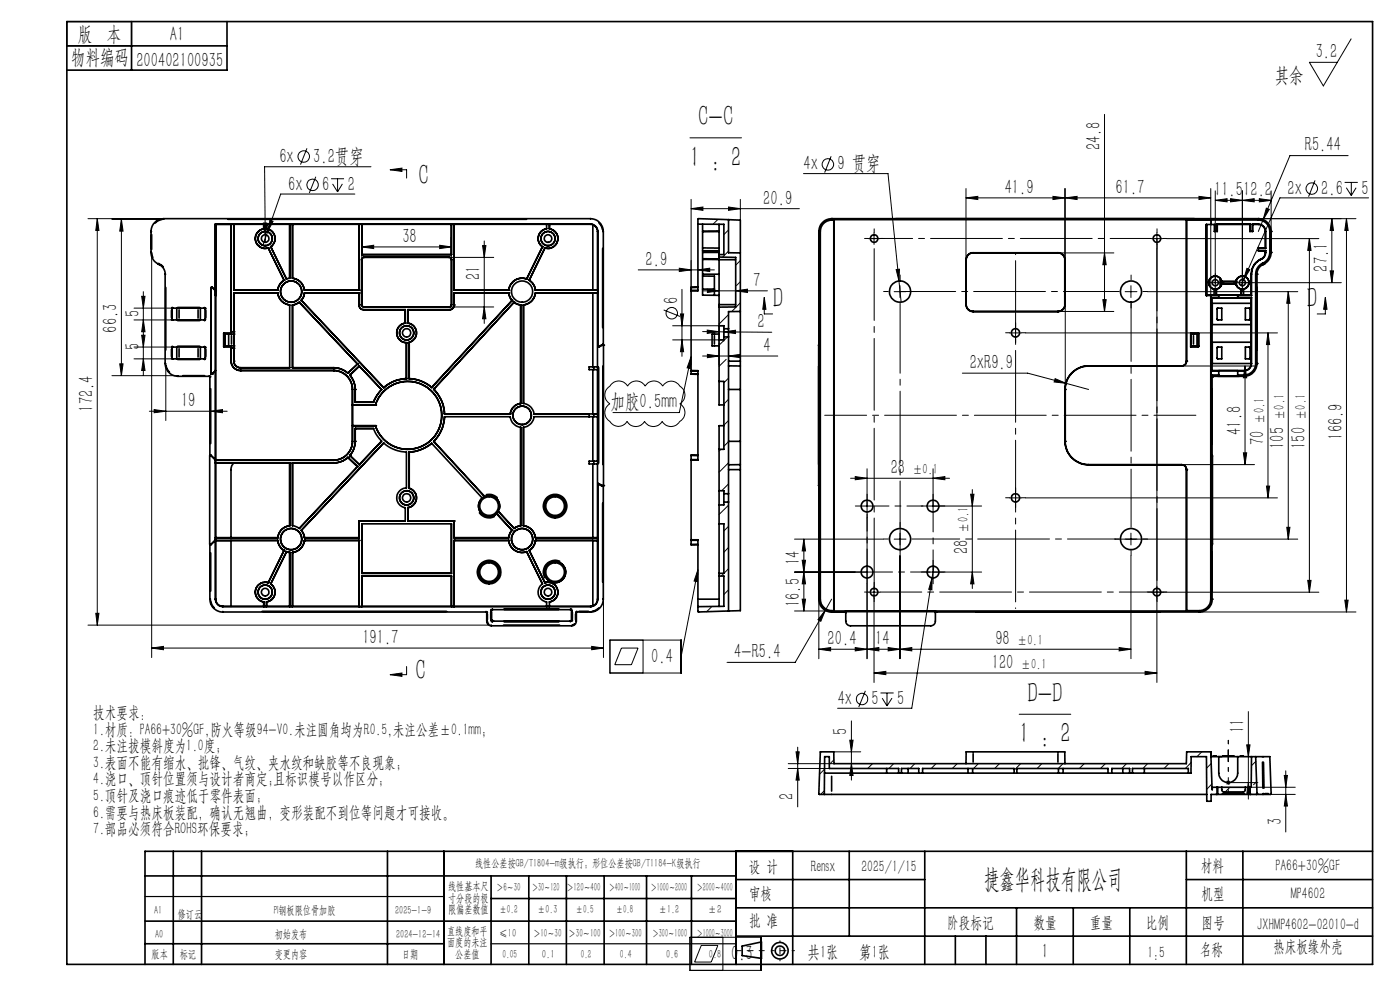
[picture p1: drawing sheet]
<svg xmlns="http://www.w3.org/2000/svg" width="297mm" height="210mm" viewBox="0 0 297 210" stroke-linecap="round" stroke-linejoin="round" font-family="sans-serif">
<g fill="none" stroke="#000" stroke-width=".21">
<path d="M286.6 8.2l-5.9 10-2.9-5h5.9M65.1 31.5l-1.4 3.4M67 37.5l-1.4 3.4M70.2 37.9h2.8M70.6 39l1 1.7M71.6 37.9v2.8M72.6 39l-1 1.7M78.7 35.4h-22.6l.2 14.4M82.8 36h3.5v1.8M82.8 36l2.5-.3v.7zM146.4 29.2h10.9M170.5 36.8h17.9l2.8 27.3"/>
<path d="M176.3 33.2l-1.4 3.4M204.9 40v15.1M225.9 40v15.1M226 40v42.6M234.3 24.3v41.8M256.9 40v22.7M279 38.3l-1.4 3.4M285.3 38.7h2.7M285.6 39.8l1.1 1.7M286 33h-12.4l-5.6 13.6M286.7 38.7v2.8M287.7 39.8l-1 1.7"/>
<path d="M18.7 46.4h16M20.6 46.4l.4 2.5h-.7zM20.6 46.4v86.2M23.7 46.5h11M25.8 46.5l.3 2.5h-.7zM25.8 46.5v33.2M32.2 53.5v86M55.9 47.3h.7l-.3 2.5zM56.3 49.8v1.6M57.3 46.7l.6 .2-1.1 2.3zM75.3 41.2h-15.8l-3.7 10.8M76.8 52.4l2.5-.4v.7z"/>
<path d="M76.8 50.4v4.7M76.8 52.4h18.9M93.3 52l2.4 .4-2.4 .3zM95.2 54.6h9.5M95.7 50.4v4.7M102.4 52.1h.7l-.4 2.5zM102.7 51.1v17.5M135.4 57.2h16.2M144.1 56.9l2.5 .3-2.5 .4zM146.6 44.3l2.5-.4v.7zM146.6 42.3v19.4M146.6 44.3h23"/>
<path d="M148.1 57.2l2.5-.3v.7zM152.3 46.5l-1 1M154.6 48.8l-1 1M154.6 53.3l-1.3 1.3M154.6 43.9l2.5 .4-2.5 .3zM157.1 55.3l-1 1M157.1 59.8l-.9 .8M157.1 42.3v4.4M184.2 50.6h2.5M185.4 49.3v2.5M190.1 57.2l.7-.1-.1 2.5zM204.9 42l2.5-.3v.6z"/>
<path d="M204.9 42h21M223.4 41.7l2.5 .3-2.5 .3zM224.4 53.6h11.9M226 42l2.5-.3v.6zM226 42h30.9M234.3 53.6l.4 2.6h-.7zM244.2 50.6h2.5M245.4 52.7v92.1M245.4 49.3v2.5M247.5 50.6h32.3M254.4 41.7l2.5 .3-2.5 .3zM256.6 60h2.4"/>
<path d="M257.8 42.5l2.5-.4v.7zM257.8 40.5v20.7M257.8 42.5h11.9M261.1 42.1l2.5 .4-2.5 .3zM262.3 60h22.3M263.6 42.5l2.5-.4v.7zM263.6 40.5v20.7M263.8 59.4l-.5 1.2M264.5 56.9l.6 .3-1.3 2.2zM266.9 46.4h20.8M267.2 42.1l2.5 .4-2.5 .3zM268 46.6l-1.1 2.5"/>
<path d="M268.6 44.2l.7 .2-1.3 2.2zM269.7 40.5v8.6M277.8 50.6v75M277.8 50.6l.3 2.5h-.7zM282.2 57.5h.7l-.4 2.5zM282.5 46.4v13.6M282.5 46.4l.4 2.5h-.7zM285.6 46.4v83.4M285.6 46.4l.4 2.5h-.7zM290.3 42h-18.8l-7.7 17.4M23.7 79.7h14M25.4 77.2h.7l-.3 2.5z"/>
<path d="M28.4 67.9h8.3M28.4 65.4h8.3M28.4 76.1h8.3M28.4 73.6h8.3M30.1 62.9h.7l-.4 2.5zM30.1 71.1h.7l-.4 2.5zM30.4 61.9v17.7M30.4 67.9l.4 2.5h-.7zM30.4 76.1l.4 2.5h-.7zM35.2 77.1v12.1M95.2 65.1h9.5M102.7 65.1l.4 2.5h-.7z"/>
<path d="M140.8 65.7l3.5 1.4M142.7 69.1h10.9l-.1 3.3M142.7 72.1h10.9M144.4 66.6h.6l-.3 2.5zM144.7 72.1l.3 2.5h-.6zM144.7 61.4v14.2M146.6 75.7l-.2 2.5-.6-.2zM146.6 75.7l-2.5 11.8h-14.1M149 70.3l3.5 .1M149 61.7h13.8M149 75.5h16M150 70l2.5 .4-2.5 .3z"/>
<path d="M150.1 75.2l2.4 .3-2.4 .4zM150.1 61.3l2.4 .4-2.4 .3zM152.5 69.1v3.3M152.5 70.4h1.1M152.5 72.7v4.8M153.6 70.4l2.4-.3v.7zM153.6 70.4l10.1 .1M154.1 76.2l-1.6 1.5M154.3 71.5l-1.8 1.7M154.6 66.7l-2.1 2M154.6 75.5l2.5-.3v.7zM154.6 71.5v6"/>
<path d="M156.1 61.7l2.5-.4v.7zM157.1 64.2l-1.9 1.9M162.1 63.1l.4 2.5h-.7zM162.1 63.1v3.5h1.8M189.7 61.9h2.5M190.9 60.6v2.5M204.2 79.2h13.8l8.1 2.1M214.2 70.6h2.5M215.4 69.3v2.6M217.6 70.6h53.4M224.4 66.1h11.9M234 63.6h.7l-.4 2.5z"/>
<path d="M238.7 61.9h2.5M239.9 60.6v2.5M243.4 61.9h31.9M250.7 77.6h15.4M264.1 77.6l.4 2.5h-.7zM264.1 77.6v21M269 70.6l.3 2.5h-.6zM269 70.6v35M273.3 61.9l.3 2.4h-.6zM273.3 61.9v52.5M281.2 63.1l.3 2.5h-.7zM281.2 63.1v3.5h-1.8"/>
<path d="M31.7 87.2h16.5M32.7 86.9l2.5 .3-2.5 .4zM44.7 87.2l2.5-.3v.7zM129.8 81.4a2.16 2.16 0 0 1 3.3 .5 2.14 2.14 0 0 1 3.8 0 2.11 2.11 0 0 1 3.7 0 2.17 2.17 0 0 1 3.8 .1 2.12 2.12 0 0 1-.2 3.6 2.23 2.23 0 0 1-.1 4 2.12 2.12 0 0 1-3.6-.2 2.14 2.14 0 0 1-3.8 0 2.11 2.11 0 0 1-3.7 0 2.19 2.19 0 0 1-3.8-.1 2.15 2.15 0 0 1 .2-3.7 2.14 2.14 0 0 1 0-3.7zM152.9 95.3l-.4 .4M154.6 80.2l-1 1M154.6 84.7l-1 1M154.6 89.2l-1 1M154.6 93.7l-1 1M154.6 98.2l-2.1 2M183.9 99.4v9.2M197.9 99.4v9.2"/>
<path d="M223.8 80.3l2.3 1-2.5-.3zM226.1 81.3l4.8 1.3M250.7 98.6h15.4M263.8 96.1h.7l-.4 2.5zM128 103.2v36.3M154.6 102.6l-1.5 1.5M154.6 107.2l-2.1 1.9M154.6 111.6l-1 1M154.6 116.1l-1 1M168.6 114.4h18.8M170.2 118.8h.7l-.4 2.5zM170.5 114.4l.4 2.5h-.7z"/>
<path d="M170.5 114.4v15.2M180.4 101.5h21M181.4 101.1l2.5 .4-2.5 .3zM182.7 107.3h2.5M183.9 109.8v29.9M189.7 114.4h2.5M190.9 117.9v21.8M190.9 113.1v2.5M196.7 107.3h11.5M197.9 101.5l2.5-.4v.7zM205.9 104.8h.7l-.3 2.5zM206.3 103.8v21"/>
<path d="M214.2 105.6h2.5M215.4 104.3v2.5M217.6 105.6h53.4M236.6 114.4h38.7M239.9 113.1v2.5M239.9 117.9v21.8M268.7 103.1h.6l-.3 2.5zM273 111.9h.6l-.3 2.5zM18.7 132.6h85.5M20.3 130.1h.7l-.4 2.5zM32.2 137.5l2.5-.4v.7zM32.2 137.5h95.8"/>
<path d="M125.5 137.1l2.5 .4-2.5 .3zM129.4 135.8h15.1v7h-15.1zM131.8 137.5h3.6l-1.5 3.5h-3.5zM136.4 135.8v7M148.1 120.9l-3.6 18.4M148.1 120.9l-.2 2.5-.7-.1zM151 128.6l-1.1 1.2M154.6 120.6l-1.6 1.6M154.6 125.1l-1 1M168.6 129.6h8.3M170.2 127.1h.7l-.4 2.5zM170.5 121.3l.4 2.6h-.7z"/>
<path d="M173.7 137.7l2.5-.3v.7zM173.7 127.1v12.6M173.7 137.7h66.2M175.1 129.5l-1 2.3-.6-.4zM175.1 129.5l-6.4 11h-14.5M176.4 127.1l-1.3 2.4M181.4 137.4l2.5 .3-2.5 .4zM183.9 137.7l2.5-.3v.7zM184.2 125.6h2.5M185.2 121.3h-16.6M185.4 124.3v20.5M188.4 137.4l2.5 .3-2.5 .4z"/>
<path d="M190.9 137.7l2.5-.3v.7zM196.7 121.3h11.5M197.7 122.6v2.5l-.7-.1zM197.7 122.6l-4.3 27.6h-15.7M197.9 120.1v2.5M198.1 120.1l-.4 2.5M206.3 121.3l.3 2.6h-.7zM237.4 137.4l2.5 .3-2.5 .4zM244.2 125.6h35.6M254.4 129.8h33.3M277.4 123.1h.7l-.3 2.5zM285.3 127.3h.7l-.4 2.5z"/>
<path d="M82.8 143.1l2.5-.3v.7zM86.3 141.4v1.7h-3.5M168.9 159.5h.6l-.3 2.5zM169.2 158.5v12.7M174.1 159.5l-.1 .1M176.9 159.5h5.7M180.3 157h.7l-.4 2.5zM180.6 152.9v12.6M183.6 146.5l-1.4 3.5M185.4 142.8l2.5-.4v.7zM185.4 142.8h60M186.8 147h2.8"/>
<path d="M187.1 148.1l1.1 1.6M188.2 147v2.7M189.2 148.1l-1 1.6M216.2 151.5h11M242.9 142.4l2.5 .4-2.5 .3zM255 159.5l-1.1 1M260.6 159.1v2.5M264.5 158h.7l-.4 2.5zM264.8 150.9v18.6M167.2 162h9.7M167.2 163h8.7M169.2 163l.3 2.5h-.6z"/>
<path d="M174.9 167.7l-.8 .8M174.9 163.2l-1.1 1M176.9 161.2l-1 1M180.6 162l.4 2.5h-.7zM185.1 162l-1 1M189.6 162l-1 1M194.1 162l-1 1M198.6 162l-1 1M203.1 162l-1.1 1M207.5 162l-.9 1M212 162l-1 1M216.5 162l-1.4 1.4"/>
<path d="M221 162l-1 1M225.5 162l-1 1M230 162l-1 1M234.5 162l-1 1M239 162l-1 1M243.5 162l-1 1M248 162l-1.1 1M252.7 161.8l-1.2 1.2M256.9 162l-1 1M257.1 166.3l-1.1 1.1M259.3 160.3h2.5M260.2 165.7l.7 .7"/>
<path d="M260.6 165.5v1M260.9 165.7l-.7 .7M260.9 167l-1 1M264.8 166l.4 2.5h-.7zM265.2 167h9.6M265.3 168.5h9.5M266.4 161.5l-.9 .9M266.6 165.8l-.7 .7M266.8 166h-6.7M272.5 164.5h.6l-.3 2.5zM272.8 163.5v13M272.8 168.5l.3 2.5h-.6z"/>
<path d="M146.4 198.8h15v7h-15zM153.4 198.8v7M148.8 200.5h3.5l-1.4 3.6h-3.5z"/>
<circle cx="64.4" cy="33.2" r="1.21"/>
<circle cx="66.3" cy="39.2" r="1.21"/>
<circle cx="175.6" cy="34.9" r="1.22"/>
<circle cx="278.3" cy="40" r="1.22"/>
<circle cx="142.5" cy="66.4" r="1.21"/>
<circle cx="182.9" cy="148.3" r="1.2"/>
</g>
<g fill="none" stroke="#000" stroke-width=".35">
<path d="M14.2 4.6h277v200h-277zM14.2 9.7h34M27.9 4.6v10.3M48.2 4.6v10.3h-34M32 53.5a2.74 2.74 0 0 0 1.5 2.5M32 53.5h.1M32 49.1h.1M32 49.1v4.4M32.2 49.8v3.1M32.2 53.8l.2 .8M33.5 56h.1M33.5 56l.3 .1"/>
<path d="M33.7 55.9l.1 .1M33.8 56.1a2.18 2.18 0 0 1 1.2 2.1M33.8 56v.1M34 56.1l.6 .5M34.4 46.6l-.9 .3-.6 .4M34.7 46.4a2.77 2.77 0 0 0-2.7 2.7M34.7 46.4h.1M34.7 46.4h90.6M35 58.2h.1M35 58.2v18.9M45.7 47.5h.1M45.7 47.5v79.6"/>
<path d="M45.7 47.5h79.6M45.7 47.6h3.3M45.8 47.6v50M48.3 46.5h63.4M49 47.6v23M49 47.6h76.3M49 47.6h.1M49 47.6v23.3M49.6 47.6h.1M49.6 47.6v14M56 47.6h.1M56 48.5a2.09 2.09 0 0 0-1.8 2.6 2.09 2.09 0 0 0 2.7 1.5"/>
<path d="M56 48.5h.1M56 47.6v.9M56.6 47.6h.1M56.6 48.5a2.1 2.1 0 0 1 1.7 1.6 2.1 2.1 0 0 1-.9 2.2M56.6 48.5h.1M56.6 48.5a2.09 2.09 0 0 1 1.7 1.6 2.09 2.09 0 0 1-.9 2.2M56.6 47.6v.9M56.9 52.6h.1M56.9 52.6l3.4 6.8M57.4 52.3h.1M60.3 59.4a2.73 2.73 0 0 0-1.4 2.2h-9.3M60.3 59.4h.1"/>
<path d="M61.5 47.6h.1M61.5 47.6v11.4l-.7 .2-3.4-6.9M62.1 47.6h.1M62.1 59a2.88 2.88 0 0 1 2.5 2.6M62.1 59h.1M62.1 47.6v11.4M76.2 47.6h.1M76.2 47.6v14M76.7 55.1l.2-.4 .4-.2h18l.3 .2 .2 .4M76.7 55.1v9.5M76.7 55.1h.1M76.8 47.6h.1"/>
<path d="M76.8 54h.1M76.8 47.6v6.4M76.8 55.1v9.5M77.3 54.6l-.3 .1-.2 .4M77.3 54.6h18M77.3 54.6h.1M95.3 54.6l.2 .1 .2 .3v9.7l-.1 .3-.3 .1M95.3 54.6h.1M95.7 47.6v6.4M95.8 47.6v6.4h-19M95.8 55.1h.1M95.8 55.1v9.5"/>
<path d="M96.3 47.6h.1M96.3 47.6v14M111.7 59.2a2.85 2.85 0 0 0-3.8 2.4M111.7 59.2h.1M112.3 59.4a2.9 2.9 0 0 1 1.3 2.2M112.3 59.4h.1M115.1 52.3h.1M115.1 52.3l-3.4 6.9M115.6 52.6h.1M115.6 52.6l-3.3 6.8M116 47.6v.9a2.1 2.1 0 0 0-1.8 1.6 2.1 2.1 0 0 0 .9 2.2M116.6 47.6h.1"/>
<path d="M116.6 48.5a2.09 2.09 0 0 1 1.7 2.6 2.09 2.09 0 0 1-2.7 1.5M116.6 48.5h.1M116.6 47.6v.9M125.3 46.4a2.77 2.77 0 0 1 2.7 2.7M125.3 47.6l.5 .1v13.9M125.3 47.5a1.55 1.55 0 0 1 1.5 1.6M125.3 46.4h.1M125.3 47.5v.1M125.8 47.7a1.59 1.59 0 0 1 1 1.4M126.8 49.1v12.4M126.8 49.1h.1M126.8 49.1v24.5"/>
<path d="M127.1 47.3l.4 .5 .3 .9M127.8 52.7v16.8M127.9 49.1h.1M128 49.1v24M148.1 47.5l5.5 .1v6.4h-1.1M149 58.6h2.6v2.7M149 53.2h3.5M149 47.5v15.1h3.5M149 52.6h3.5M149.1 49.1h3.4M149.1 58.2h3.4M149.1 53.5h3.4"/>
<path d="M149.1 55l3.4 .1M149.1 54.9h3.4M152.5 54.5v10.6M152.5 47.6v6.9M152.5 54.5l3.6 .1v10.5h-3.6M152.5 49.1h-3.5M152.6 55.1h3.4M154.6 46.6l-6.5-.2v15.3h-1.5M154.6 46.6l2.5 .1v29.9M154.6 46.6v7h2.5M173.7 49.1h.1M173.7 49.1v78"/>
<path d="M173.7 49.1h.3M174 49.1v78M176.4 46.4a2.77 2.77 0 0 0-2.7 2.7M176.4 46.4h.1M176.4 46.4h90.5M176.4 46.4v.2M176.9 46.7a2.45 2.45 0 0 0-2.9 2.4M176.9 46.7v82.8M176.9 46.6h74.8M176.9 46.6v.1M176.9 46.6v83M204.9 55.1h.1"/>
<path d="M204.9 55.1v9.5M205 55.1v9.5M206.4 53.6a1.49 1.49 0 0 0-1.4 1.5M206.4 53.6a1.49 1.49 0 0 0-1.5 1.5M206.4 53.6h18M206.4 53.6h.1M224.4 53.6a1.5 1.5 0 0 1 1.5 1.5M224.4 53.6a1.49 1.49 0 0 1 1.5 1.5M224.4 53.6h.1M225.9 55.1h.1M225.9 55.1v9.5M251.7 46.6v30a.96 .96 0 0 1-1 1"/>
<path d="M251.7 46.6v.1M251.7 46.7v29.9a1.02 1.02 0 0 1-1 1M251.7 46.7h5.2M256 47.6v15M256.9 47.6v-.9h10a2.45 2.45 0 0 1 2.5 2.4v4.4a2.67 2.67 0 0 1-1.9 2.5l-.9 1.1-.2 1.1M257.6 49.1h.6M257.6 47.6v1.5M257.7 49v-1.4h-1.8v15.1M257.7 49h.5M257.7 49l-.1 .1M258.2 47.5h7M258.2 47.5v1.5"/>
<path d="M258.2 49v.1M258.2 47.5v.1M258.2 47.6h6.9M258.2 47.6v1.5M258.8 59l.4 .7M258.8 59a1.38 1.38 0 0 0-2.2 .3 1.38 1.38 0 0 0 1 2v1.3M258.8 59v1.9M259.2 59.7a1.4 1.4 0 0 0-2.4-.7 1.4 1.4 0 0 0 .8 2.3M259.2 59.7h.1M259.2 59.7h3M262.2 59.7a1.4 1.4 0 0 1 2.3-.7 1.4 1.4 0 0 1-.7 2.3M262.2 59.7h.1"/>
<path d="M262.3 59.4l-.1 .3M262.3 59.4a1.37 1.37 0 0 1 2.3-.3 1.37 1.37 0 0 1-.8 2.2v1.3M262.3 59.4v1.1M265.1 49.1h.6M265.1 47.6v1.5M265.2 49h.5M265.2 47.5v1.5M265.2 47.5l-.1 .1M265.2 49l-.1 .1M265.4 58.2v4.4M265.4 58.2h.1M265.5 58.2v4.5"/>
<path d="M265.7 47.5h1.2M265.7 47.5v1.5M265.7 49v.1M265.7 47.5v.1M265.7 47.6a2.9 2.9 0 0 1 2 .2l.7 .8v.5M265.7 47.6v1.5M266.4 58.2v18.9M266.4 58.2h.2M266.7 58.2h.1M266.7 58.2v18.9M266.9 47.5a1.55 1.55 0 0 1 1.6 1.6M266.9 46.4a2.77 2.77 0 0 1 2.8 2.7"/>
<path d="M266.9 46.4h.1M266.9 53.2h1.6M266.9 46.4v.2M266.9 47.5v.1M266.9 52.7h1.6M267.4 55a3.5 3.5 0 0 0-2 3.2M267.4 55v.1M267.4 55.1a3.5 3.5 0 0 0-1.9 3.1M267.6 55l-.2 .1M267.6 54.9v.1M267.8 55.9l.1 .2M267.9 56.1a2.23 2.23 0 0 0-1.2 2.1"/>
<path d="M267.9 56.1h.1M268 55.8l.1 .1M268.1 56l-.2 .1M268.1 56h.1M268.4 53.5a1.51 1.51 0 0 1-1 1.5M268.4 49.1h.1M268.4 52.6h-1.5v.6h1.5M268.4 52.6l.1 .1M268.4 49.1v3.5M268.4 53.2v.3M268.4 53.5h.1M268.5 53.5a1.57 1.57 0 0 1-.9 1.5"/>
<path d="M268.5 49.1v3.6M268.5 53.2v.3M268.5 53.2h-.1M269.4 49.1h.2M269.4 53.5h.2M269.7 53.5a2.74 2.74 0 0 1-1.6 2.5M269.7 49.1h.1M269.7 53.5h.1M269.7 49.1v4.4M35 77.1a2.77 2.77 0 0 0 2.7 2.7M35 77.1h.1M35.2 61v13.3"/>
<path d="M35.2 77.5l.3 .9 .4 .5M36.4 76v.2M36.4 67.8v.1M36.4 65.8v1.6M36.4 74.1v1.5M36.4 75.9h.1M36.4 67.7h.1M36.4 73.8h.1M36.4 65.5h.1M36.5 75.9l.2 .2M36.5 67.7l.2 .2M36.5 65.5v2.2"/>
<path d="M36.5 73.8v2.1M36.6 65.2l-.2 .1M36.6 73.5h-.2M36.7 73.6l6.8 .1v2.4h-.1h-6.7M36.7 65.4l-.2 .1M36.7 73.6l-.2 .2M36.7 76.1v.1M36.7 67.9h.1M36.7 65.3v.1M36.7 73.5v.1M36.7 67.9h6.7M36.7 65.4h6.7"/>
<path d="M37.5 65.4v2.5M37.5 73.6v2.5M37.7 68h4.7M37.7 65.2h4.7M37.7 73.4h4.7M37.7 76.3h4.7M37.7 79.8h.1M37.7 79.8h6.7M38 65.7v1.8M38 74v1.7M38.8 79.7h4.6M42 65.7v1.8"/>
<path d="M42 74v1.7M42.5 65.4v2.5M42.5 73.6v2.5M43.4 65.4h.1v2.4l-.1 .1M43.4 67.9v.1M43.4 73.5h.1M43.4 65.2v.1M43.4 76.2h.1M43.5 75.9h.1M43.5 73.8h.1M43.5 67.7h.1M43.5 65.5h.1"/>
<path d="M43.6 67.9l-.2 .1M43.6 65.3v.2M43.6 73.5v.2M43.6 76.2l-.2 .1M43.7 65.8v1.6M43.7 74.1v1.5M44.4 79.8l.1 .1v16.7M44.4 79.8h.1M44.6 80h.1M44.6 79.8l.1 .1M44.8 79.2l.2 .1M44.8 79.2l.1 .2 .1-.1"/>
<path d="M44.8 79.2h.1M45 61l-.2 .1M45 61h-.2v18.2M45 79.3h.1M45 61l.6 .6M45 61h.1M45.6 61.6l.1 .1M45.6 61.6h.1M45.6 78.7l-.6 .6M45.7 78.6l-.1 .1M45.7 61.7h.1M45.7 62.6l.1 .1"/>
<path d="M45.8 62.7h.1M48.5 70.9v2.5M49 76.6a1.99 1.99 0 0 0 2 2M49 73.6v3M49 76.6h.1M49 70.4h.1M49 73.9h.1M49 70.6l-1.6 .1v2.8l1.6 .1M49 73.4v3.2M49 73.9h.6M49 70.4h.6M49.1 71.2v1.8"/>
<path d="M49.6 70.9h-1.8v2.5h1.8M49.6 70.9h.1M49.6 73.4h.1M49.6 76.6a1.43 1.43 0 0 0 1.4 1.4M49.6 62.2h9.3a2.79 2.79 0 0 0 2.6 2.5v13.3h-10.5M49.6 61.6h.1M49.6 62.2h.1M49.6 70.4h.1M49.6 73.9h.1M49.6 76.6a1.44 1.44 0 0 0 1.4 1.4M49.6 76.6h.1M49.6 62.2v8.2"/>
<path d="M49.6 70.9v2.5M49.6 73.9v2.7M51 78.6h.1M51 78.6h19.8M51 78h.1M62.1 64.7h.1M62.1 64.7v13.3h8.7M63.5 64.1l-1.4 .6M63.5 64.1h.1M63.5 64.1l12.3 13.1M63.9 63.7h.1M63.9 63.7l17.5 18.5"/>
<path d="M64.6 62.2l-.2 .8-.5 .7M64.6 62.2h.1M64.6 61.6h.1M64.6 62.2h11.6M64.6 61.6h11.6M70.8 78a4.8 4.8 0 0 1 3 1.2M70.8 78.6a4 4 0 0 1 4 4M70.8 78.6h.1M70.8 78h.1M73.8 79.2h.1M74.2 79.6a4.5 4.5 0 0 1 1.2 3M74.2 79.6h.1"/>
<path d="M75.8 77.2h.1M75.8 77.2l-2 2M76.2 64.7a.96 .96 0 0 0 1 1h8.8v2.8M76.2 64.7a1.02 1.02 0 0 0 1 1M76.2 62.2h.1M76.2 61.6h.1M76.2 64.7h.1M76.2 62.2v2.5M76.2 77.6l4.8 5M76.2 77.6l-2 2M76.7 64.6a.54 .54 0 0 0 .6 .5M76.7 64.6h.1"/>
<path d="M76.8 64.6l.1 .4 .4 .1M77.2 65.7h.1M77.2 65.7h8.8M77.3 65.1h18M77.3 65.1h.1M86 68.5a2.09 2.09 0 0 0-1.8 2.2 2.09 2.09 0 0 0 2 2M86 68.5h.1M86.2 72.7h.1M86.2 72.7v7.6M86.5 68.5a2.09 2.09 0 0 1 1.8 2 2.09 2.09 0 0 1-1.5 2.1M86.5 65.7v2.8M86.5 68.5h.1"/>
<path d="M86.5 65.7h8.9M86.6 68.5a2.1 2.1 0 0 1 1.7 2 2.1 2.1 0 0 1-1.5 2.1M86.8 72.6v7.7M86.8 72.6h.1M95.3 65.1h.1M95.4 65.7h.1M95.8 64.6h.1M95.8 64.6a.54 .54 0 0 1-.5 .5M96.3 64.7a.96 .96 0 0 1-.9 1h-8.9M96.3 62.2h.1M96.3 64.7a1.02 1.02 0 0 1-.9 1M96.3 61.6h.1"/>
<path d="M96.3 64.7h.1M96.3 62.2v2.5M96.3 62.2h11.6M96.3 61.6h11.6M107.9 62.2l.3 1 .4 .5M107.9 62.2h.1M107.9 61.6h.1M108.6 63.7h.1M108.6 63.7l-17 18.5M109 64.1l.7 .4 .8 .2M109 64.1h.1M109 64.1l-17 18.5"/>
<path d="M110.5 64.7h.1M110.5 64.7v20.9M111.1 64.7v20.9a2.52 2.52 0 0 1 2.2 2.2h11.7M111.1 64.7h.1M113.6 62.2a2.88 2.88 0 0 1-2.5 2.5M113.6 61.6h.1M113.6 62.2h.1M113.6 62.2h13.2M125.8 78.4v9.4h1M125.8 61.5h1M125.8 62.2h1M125.8 62.2v15.6"/>
<path d="M126 77.9v.4M126.8 61.5l-13.2 .1M126.8 62.2v15.6M126.8 78.4v9.4M126.8 78.4h-1.8v-.6h1.8v20.6h-1.8v-.6h1.8M126.8 73.6h.1M126.9 73.5h.1M126.9 73.5l-.1 .1M126.9 73.5v.1M127 78v20.2M127.7 73.3l-.6 .3M127.8 73.1l.2 .1"/>
<path d="M127.8 73.1v.1M127.8 73.1l-.9 .4M127.9 77.7v20.8M127.9 73.2h.1M128 73.2h.1M128 73.2v29.8M146.6 61.6v.1M146.6 78.6v.1M146.6 61h.1M146.6 79.3v.1M146.6 61.6h1.5M146.6 78.6h1.5v19h-1.5"/>
<path d="M146.6 79.4h1.5M146.6 61v.6M146.6 61.7v16.9M146.6 78.7v.6M146.6 78.7h1.5M146.6 79.3h1.5M148.1 60.9l-1.5 .1M151.6 61.3h-2.6M151.6 61.3v1.3M151.6 71.2v1.8M152.5 69.1v3M152.5 70.9h-1.4v2.5h1.4"/>
<path d="M152.5 65.1v4M152.5 72.1v8.8M152.5 69.1h1.1v.6M152.6 64.6h3.4M153.6 69.7v1.8M153.6 71.5v.6h-1.1M153.6 69.7h1M153.6 71.5h1M154.6 69.7v1.8M154.6 76.6h2.5M154.6 71.5v33.2M154.6 77.6h2.5"/>
<path d="M157.1 77.6v5M157.1 76.6v1M157.1 66.1h-2.5v3.6M173.7 73.2h.1M204.9 64.6a1.49 1.49 0 0 0 1.5 1.5M204.9 64.6h.1M205 64.6a1.49 1.49 0 0 0 1.4 1.5M206.4 66.1h18M206.4 66.1h.1M224.4 66.1h.1M225.9 64.6a1.43 1.43 0 0 1-1.5 1.5M225.9 64.6h.1"/>
<path d="M225.9 64.6a1.49 1.49 0 0 1-1.5 1.5M230.9 77.6a4.9 4.9 0 0 0-4.9 5v11a4.9 4.9 0 0 0 4.9 5M230.9 77.6a5 5 0 0 0-5 5M230.9 77.6h19.8M230.9 77.6h.1M250.7 77.6h.1M251.7 76.6h.1M252.7 70.6v.3M252.7 70.9h1.2v2.5h-1.2M252.7 73.4v.2M252.7 70.9v2.5M253.2 71.2v1.8"/>
<path d="M254.1 70.6l.1 .2M254.2 73.4l-.1 .2M254.2 73.4h.1M254.2 70.8v2.6M254.2 70.8h.1M254.3 70.8l-.1-.2h-1.6v3h1.5l.2-.2M254.3 70.8v2.6M255.9 62.7h.1M255.9 62.7h2.7M256 62.6l-.1 .1M256 62.6h9.4M256.9 62.7v64.4a2.45 2.45 0 0 1-2.5 2.4h-2.7"/>
<path d="M256.9 78.7v1l.1-.2h1.6M256.9 62.7v.4M256.9 63.1l.2 .1M256.9 78.7h1.7M256.9 63.1h1.7M256.9 79.8l.2 .1M257.1 79.6l.2 .2M257.1 80h.1M257.1 63.2v15.4M257.1 80v16.7M257.1 78.6l-.2 .1M257.1 63.2h8.3"/>
<path d="M257.3 79.8l-.2 .2M257.3 79.8h.1M257.3 79.8h6.6M258 61.3h.1M258 61.3v1.3M258.1 61.3v1.3M258.2 73.7l1-.1v2.5h-1zM258.2 65.4h1v2.5l-1-.1zM258.6 62.6h4v.6h-4zM258.6 78.6h4M258.6 78.6v1.1l1.2 .1 2.8-.1v-1.1M258.8 60.9l-.8 .4"/>
<path d="M259.2 60.2h3M259.2 60.2l-.4 .7M259.2 60.2a1.4 1.4 0 0 1-1.1 1.1M259.2 60.2h.1M262.2 60.2l.1 .3M262.2 60.2a1.3 1.3 0 0 0 1.1 1.1M262.2 60.2h.1M262.3 60.5a1.45 1.45 0 0 0 1 .8M262.6 62.7h2.9M262.6 78.7h1.3M262.6 79.5h1.3M262.6 63.1h2.9"/>
<path d="M263.3 61.3v1.3M263.9 79.8h.1M263.9 78.6v.1M263.9 79.6v.2M264.2 73.6l1 .1v2.3l-.2 .1h-.8zM264.2 65.4h1l-.1 2.5h-.9zM265.4 63.2v13.9a1.49 1.49 0 0 1-1.5 1.5h-6.8M265.4 72.6h-8.2v4.5h8.3M265.4 62.6l.1 .1M265.4 64.3h-8.2v4.6h8.2M265.5 77.1a1.55 1.55 0 0 1-1.6 1.6M265.5 63.1v14"/>
<path d="M265.5 63.1l-.1 .1M266.4 77.1a2.45 2.45 0 0 1-2.5 2.4M266.4 77.1h.2M266.7 77.1a2.77 2.77 0 0 1-2.8 2.7M266.7 77.1h.1M44.7 96.6h.1M44.7 82.5v11.6M44.7 96.6h-.2v18.9h.2M44.7 96.6l.9 .9M44.8 96.6l.8 .9M45.6 97.5l.1 .1M45.6 97.5h.1"/>
<path d="M45.7 97.6h.1M45.7 98.2l.1 15.8M45.7 97.6v.6M45.7 98.2h15.8M45.7 97.6h25.1M45.8 97.6h-.1M45.8 97.6h25M49.6 98.2l-.5 .6-.1 .6v14.6M61.5 98.2v13.3a2.72 2.72 0 0 0-2.6 2.6M61.5 98.2h.1M62.1 98.2v13.3l1.4 .6 12.3-13.1M62.1 98.2h.1"/>
<path d="M62.1 98.2h8.7M70.8 98.2h.1M70.8 97.6h.1M73.8 97a4.8 4.8 0 0 1-3 1.2M73.8 97h.1M73.8 97l2 2M74.2 96.6h.1M74.2 96.6l2 2M74.8 93.6a4 4 0 0 1-4 4M74.8 82.6h.1M74.8 82.6v11M74.8 93.6h.1"/>
<path d="M74.8 90.3h.1M74.8 85.9h.1M74.8 90.3h4.9M74.8 85.9h4.9M75.4 93.6a4.5 4.5 0 0 1-1.2 3M75.4 90.9h3.8a7.5 7.5 0 0 0 1.8 2.7l-4.8 5M75.4 90.9h.1M75.4 93.6h.1M75.4 82.6h.1M75.4 82.6v2.7h3.8M75.4 90.9v2.7M75.4 85.3h3.8"/>
<path d="M75.8 99h.1M75.8 99l-12.3 13.1M76.2 98.6h.1M79.2 85.3h.1M79.7 85.9a7.2 7.2 0 0 1 11-3.6 7.2 7.2 0 0 1 0 11.6 7.2 7.2 0 0 1-11-3.6M79.7 85.9h.1M79.7 90.3h.1M80.9 93.6l-4.7 5M81 82.6a8 8 0 0 0-1.8 2.7M81 82.6h-.1a7.5 7.5 0 0 0-1.7 2.7M81.4 82.2h.1M86.2 80.3h.1"/>
<path d="M86.2 80.3a7.7 7.7 0 0 0-4.8 1.9M86.2 80.3a7.5 7.5 0 0 0-4.8 1.9M86.8 80.3a7.7 7.7 0 0 1 4.8 1.9M86.8 95.9v7.7M86.8 80.3h.1M86.8 95.9h.1M91.6 94a8.1 8.1 0 0 1-4.8 1.9M91.6 82.2h.1M91.6 94a8.4 8.4 0 0 1-4.8 1.9M91.6 94l10.7 11.6M92 82.6a7.6 7.6 0 0 1 2.3 5.2M92 93.6h.1"/>
<path d="M92 82.6h.1M92 93.6l10.8 11.7M94.3 88.4h13.9a2.52 2.52 0 0 0 2.3 2.2v20.9l-1.5 .6M94.3 88.4a8.1 8.1 0 0 1-2.3 5.2M94.3 88.4a7.6 7.6 0 0 1-2.3 5.2M94.3 87.8h.1M94.3 87.8h13.9M108.2 87.8h.1M110.5 85.6a2.62 2.62 0 0 0-2.3 2.2M110.5 85.6h.1M125 88.4h1.8M125 87.8h1"/>
<path d="M125 88.4h-11.7a2.44 2.44 0 0 1-2.2 2.2v20.9a2.79 2.79 0 0 1 2.5 2.6M125 87.8v.6M125.8 88.4v9.4M125.8 98.4v15.6M126 87.9v.4M126 97.9v.4M126.8 88.4v9.4M126.8 98.4v15.6M146.6 97.5v.1M146.6 96.6h1.5M146.6 96.6v.9M146.6 97.6v16.9"/>
<path d="M146.6 97.5h1.5M148.1 96.6h-1.5M152.5 80.9h1.1v14.4h-1.1M152.5 80.9v5h1.1M152.5 95.3v8.8M153.6 90.3h-1.1v5M154.6 82.6h2.5M154.6 93.6h2.5M154.6 99.6h2.5M157.1 93.6v5M157.1 98.6v1M157.1 82.6v11"/>
<path d="M157.1 99.6v29.9l-2.5 .1M157.1 98.6h-2.5M225.9 93.6a5 5 0 0 0 5 5M225.9 82.6v11M226 82.6h.1M226 93.6h.1M230.9 98.6h19.8M230.9 98.6h.1M250.7 98.6a1.09 1.09 0 0 1 1 1v29.9M250.7 98.6a1.02 1.02 0 0 1 1 1v30M250.7 98.6h.1M251.7 99.6h.1"/>
<path d="M257.1 96.6l.1 .1M257.2 96.7h.1M257.2 96.7v18.7M44.5 115.5v11.6a2.71 2.71 0 0 0 2.8 2.7h55.9l.1 .2M44.7 117.3v8.1M44.8 115.5h-.1M45.6 114.6h.1M45.6 114.6l-.9 .9M45.7 114.5l-.1 .1M45.7 114.5h.1M45.7 114.6l.1 12.5M45.7 114.1v.5"/>
<path d="M45.7 114.1h13.2M45.7 114.6h13.2M45.8 114l-.1 .1M45.8 114h13.1M49 114.6v14M58.9 114.6a2.74 2.74 0 0 0 1.4 2.2M58.9 114v.1M58.9 114.6a2.73 2.73 0 0 0 1.4 2.2M60.3 116.8h.1M60.3 116.8l-3.4 6.8M60.8 117l.7 .2M60.8 117l-3.4 6.9"/>
<path d="M60.8 117h.1M61.5 111.5a2.88 2.88 0 0 0-2.6 2.5M61.5 117.2h.1M61.5 117.2v11.4M62.1 117.2h.1M62.1 117.2v11.4M63.9 112.5l.5 .7 .2 .9M63.9 112.5l.5 .7 .2 .8M63.9 112.5h.1M64.6 114.6a2.88 2.88 0 0 1-2.5 2.6M64.6 114.6h.1M64.6 114.6h11.6"/>
<path d="M64.6 114h11.6M64.6 114v.1M76.2 110.5h9.8v-2.8a2.11 2.11 0 0 1-1.8-2.2 2.11 2.11 0 0 1 2-2v-7.6a7.8 7.8 0 0 1-4.8-1.9l-17.5 18.5M76.2 114.6h.1M76.2 110.5h.1M76.2 110.5v3.6h-11.6M76.2 114.6v14M76.8 111.1h19v10.5h-19zM86.5 107.7v2.8h9.8M86.8 103.6a2.09 2.09 0 0 1 1.5 2.1 2.09 2.09 0 0 1-1.8 2M86.8 103.6h.1M86.8 103.6a2.09 2.09 0 0 1 1.6 2.1 2.09 2.09 0 0 1-1.9 2"/>
<path d="M95.7 111.1l.1 10.5M96.3 110.5h.1M96.3 114.6h.1M96.3 110.5v3.6h11.6M96.3 114.6v14M96.3 114.6h11.6M96.3 114h11.6M101.7 108.8a2.5 2.5 0 0 0 3.2 .8M102.3 105.6a2.24 2.24 0 0 0-.2 3.3 2.24 2.24 0 0 0 3.2 0M102.8 105.3l-.5 .3M102.8 105.3h.1M103.2 104.9a2.54 2.54 0 0 1 2.3 .6"/>
<path d="M105.3 108.9h.1M105.3 108.9l3.3 3.6M105.4 105.8a2.17 2.17 0 0 1 .5 2.2M105.7 108.5l-.4 .4M105.7 108.5l3.3 3.6M107.9 114.6a2.85 2.85 0 0 0 3.8 2.4M107.9 114.6h.1M107.9 114.6a2.89 2.89 0 0 0 3.8 2.4M107.9 114v.1M108.6 112.5l-.4 .7-.3 .9M108.6 112.5h.1M108.6 112.5l-.5 .9-.2 .6"/>
<path d="M109 112.1h.1M110.5 111.5l-1.5 .6M111.1 111.5a2.88 2.88 0 0 1 2.5 2.5M111.7 117l3.4 6.9M111.7 117h.1M112.3 116.8l3.3 6.8M112.3 116.8h.1M113.6 114.6a2.9 2.9 0 0 1-1.3 2.2M113.6 114.6h.1M113.6 114.6a2.83 2.83 0 0 1-1.3 2.2M113.6 114.6h13.2v12.5M113.6 114v.1"/>
<path d="M113.6 114h13.2M118.7 119.1a2.5 2.5 0 0 0-2.8 .6 2.5 2.5 0 0 0-.3 2.8M125.8 114.6v13.9l-9.2 .1M126.8 114l-13.2 .1M126.8 102.6l.1 .1M126.8 102.6h.1M126.8 102.6v24.5M126.9 102.6h.1M126.9 102.7l.9 .4 .2-.1M126.9 102.7h.1M127 102.6l-.1 .1M127.1 102.6l.6 .3"/>
<path d="M127.8 103.1h.1M127.8 106.7v16.8M127.9 103h.1M128 103.1v24M128 103h.1M146.6 114.5v.1M146.6 115.5h1.5zM146.6 114.5h1.5v12.6M146.6 114.6v.9M146.6 114.6h1.5M152.5 104.1v3M152.5 111.1h1.1v10.5h-1.1"/>
<path d="M152.5 104.1h1.1v.6M152.5 107.1v21.5M153.6 104.7v1.8M153.6 106.5h1M153.6 104.7h1M153.6 106.5v.6h-1.1M154.6 104.7v1.8M154.6 106.5v23.1M173.7 103v.1zM173.7 103h.1M257.1 115.4v11.7M257.2 115.4h.1"/>
<path d="M257.2 115.4l-.1 .1M44.6 127.1h.1M44.7 127.5l.3 .9 .4 .5M45.7 127.1a1.62 1.62 0 0 0 1.6 1.6M45.7 127.1h.1M45.8 127.1a1.49 1.49 0 0 0 1.5 1.5M47.3 129.7v.1M47.3 128.7h78M47.3 128.6h8.7M47.3 128.6h.1M55.6 129.7h39.1M56.6 128.6h4.9"/>
<path d="M56.9 123.6a2.09 2.09 0 0 0-2.7 1.5 2.09 2.09 0 0 0 1.8 2.6v.9M56.9 123.6h.1M56.9 123.6a2.11 2.11 0 0 0-2.7 1.5 2.11 2.11 0 0 0 1.8 2.6M57.4 123.9a2.08 2.08 0 0 1 .9 2.2 2.08 2.08 0 0 1-1.7 1.6v.9M57.4 123.9a2.11 2.11 0 0 1 .9 2.2 2.11 2.11 0 0 1-1.7 1.6M57.4 123.9h.1M62.1 128.6h14.1M76.8 122.2h.1M76.8 128.6h18.9M76.8 122.2v6.4M76.8 122.2h19l-.1 6.4M95.7 122.2v6.4"/>
<path d="M96.3 128.6h19.7M103.1 129.7v.1M103.3 131.8a.96 .96 0 0 0 .9 .9h17M103.3 131.8h.1M103.3 130h.1M103.3 130v1.8M103.3 129.8l.1 .1M103.4 130.2v1.3M103.4 131.9l.2 .5M104.1 129.8v1.4M104.1 129.5l.1 2M104.1 131.5h.1"/>
<path d="M104.2 131.8l.2 .1M104.2 129.2l-.1 .3M104.2 131.5l.3 .3M104.2 132.6v.1M104.2 131.5l.1 .2M104.2 131.5h.1M104.5 129.3l-.2 .1M104.5 129.3l-.3 .3M104.5 129.2v.1M104.5 131.8v.1M104.5 131.8h.1M104.5 131.8h16.5"/>
<path d="M104.5 129.3h16.5M104.5 129.3h.1M106.8 132.6h11.9M107 131.9h11.5M107 129.1h11.5M115.1 123.9a2.11 2.11 0 0 0-.9 2.2 2.11 2.11 0 0 0 1.8 1.6v.9M115.6 123.6a2.09 2.09 0 0 1 2.7 1.5 2.09 2.09 0 0 1-1.7 2.6v.9M115.6 123.6h.1M115.6 123.6a2.11 2.11 0 0 1 2.7 1.5 2.11 2.11 0 0 1-1.7 2.6M121 129.3l.2 .3M121 131.8v.1M121 129.2v.1"/>
<path d="M121 131.8h.1M121 129.3h.1M121.1 129.1l.2 .1M121.2 129.4v2.1M121.2 131.7l-.2 .1M121.2 131.5l-.2 .3M121.2 132.7h.1M121.2 131.5h.1M121.3 129.5h.1M121.3 131.5h.1M121.3 129.8v1.4M121.4 131.6l-.1 .2"/>
<path d="M121.4 129.8v1.4M121.8 132.4l-.4 .2M122.1 130.2v1.3M122.2 131.8h.1M122.2 130h.1M122.3 131.8a1.02 1.02 0 0 1-1.1 .9M122.3 130v1.8M122.4 129.7l-.2 .1M122.4 129.8l-.1 .2M122.4 129.8h.1M122.4 129.8h2.9M122.8 129.7h2"/>
<path d="M125.3 128.6h.1M125.3 129.8h.1M126.8 127.1a1.49 1.49 0 0 1-1 1.4M126.8 127.1h.1M126.8 127.1a1.55 1.55 0 0 1-1.5 1.6M127.1 128.9l-.8 .6-.6 .1M127.9 127.1h.1M128 127.1a2.71 2.71 0 0 1-2.7 2.7M148.1 128.7v1.1l6.5-.2M148.1 127.1v1.6M148.1 127.1h4.4M152.5 122.2h1.1v6.4l-5.5 .1"/>
<path d="M173.7 127.1a2.71 2.71 0 0 0 2.7 2.7M173.7 127.1h.1M173.7 127.1h.3M174 127.1a2.5 2.5 0 0 0 2.9 2.4M176.4 129.8h.1M176.4 129.8h2.9M176.4 129.6v.2M176.9 129.5v.1M176.9 129.6h74.8M179.3 129.8l.1 .2M179.3 129.7h19.3l-.2 .1v2a.96 .96 0 0 1-1 .9h-17a1.02 1.02 0 0 1-1-.9v-2zM179.3 129.8h.1"/>
<path d="M198.6 129.8l-.2 .2M198.6 129.8h.1M198.6 129.8h55.8M251.7 129.5v.1M254.4 129.8h.1M254.4 129.6v.2M256.9 127.1h.2M257.1 127.1a2.65 2.65 0 0 1-2.7 2.7M257.1 127.1h.1M206.4 159.9v1.7M224.4 159.9v1.7M256.9 159.5l.2 8 .1-.5h1"/>
<path d="M174.9 168.5h81.1M174.9 164h13.2M176.4 164.7v3.1M188.1 164h2.5M188.1 163v1M190.6 164v-1h-14.7v-2.5h-1v8M190.6 164h.6M191.2 164h1.5M191.2 164v-1h3.7v1M192.7 164h12.7M192.7 163v1M195.7 164v-1h19.4l.1 1"/>
<path d="M204.9 162l.1-2.5h20.9v2.5M205.4 164h20.1M205.4 163v1M206.3 163.2v.7M215.7 164v-1h19.4v1M224.5 163.2v.7M225.5 164h12.7M225.5 163v1M235.9 164v-1h3.7v1M238.2 164h1.4M238.2 163v1M239.6 164h.6"/>
<path d="M240.2 164h2.5M240.2 164v-1h11.9v1M242.7 164h10v-3.5h3.2l.1 9.5h.9v-1.5h1.1M242.8 163l-.1 1M258 168.5h.3M258.2 167v1.4l-.2 .1M258.2 167h7M258.2 168.3h.1M258.3 168.5h7M258.3 168.4v.1M258.3 167.2v.9M258.6 160.5v3.5a2.01 2.01 0 0 0 2 2 2.01 2.01 0 0 0 2-2v-3.5"/>
<path d="M259.2 167v.6l.4 .4h4.2l.4-.3v-.7M259.3 168.3h4.7M265 168.4h.1M265 167.2v.9M265.1 168.3h.1M265.2 168.3l.1 .2M265.2 167v1.3M265.3 168.5h1.2M265.5 160.5l-.1 6.5h-.2M266.4 160.5h-9.5v-1h-5.2v2.5h-74.8v-2.5h-2.9l-.3 8.9 1.2 .1M266.4 160.5h3l.3 7.9-1.6 .1M266.4 160.5l.3 7.8"/>
<path d="M266.5 168.5h1.4M266.7 168.3l-.2 .2M266.7 168.3h.1M267.8 161.7l.1 5.5M267.9 168.5h.2M267.9 168.4v.1M267.9 168.3h.2M268 161.7l.1 5.5M268.1 168.4v.1M268.4 168.3h.7M30.8 195.4h125.4M30.8 185.8h125.4"/>
<path d="M36.8 180.6v24M42.8 180.6v24M82.2 180.6v24M94.2 180.6v24M104.2 185.8v18.8M104.2 190.6h52M112.2 185.8v18.8M120.2 185.8v18.8M128.2 185.8v18.8M137.2 185.8v18.8M146.7 185.8v18.8M156.2 180.6v24"/>
<path d="M156.2 186.6h40M156.2 198.6h135M156.2 192.6h135M168.2 180.6v24M180.2 180.6v18M196.2 180.6v24M202.7 198.6v6M209.2 198.6v6M215.7 192.6v12M227.7 192.6v12M239.7 192.6v12M251.7 186.6h39.5"/>
<path d="M251.7 180.6v24M263.7 180.6v24M291.2 180.6h-260.4v24M30.8 200.2h63.4M157.4 200.7l4.1-.9v3.5l-4.1-.6z"/>
<circle cx="56.3" cy="50.6" r=".8"/>
<circle cx="56.3" cy="50.6" r="1.51"/>
<circle cx="116.3" cy="50.6" r=".8"/>
<circle cx="116.3" cy="50.6" r="1.51"/>
<circle cx="185.4" cy="50.6" r=".8"/>
<circle cx="245.4" cy="50.6" r=".8"/>
<circle cx="257.8" cy="59.9" r=".66"/>
<circle cx="263.6" cy="60" r=".64"/>
<circle cx="61.8" cy="61.9" r="2.26"/>
<circle cx="61.8" cy="61.9" r="2.24"/>
<circle cx="86.3" cy="70.6" r=".86"/>
<circle cx="86.3" cy="70.6" r="1.5"/>
<circle cx="110.8" cy="61.8" r="2.25"/>
<circle cx="190.9" cy="61.9" r="2.25"/>
<circle cx="215.4" cy="70.6" r=".87"/>
<circle cx="239.9" cy="61.9" r="2.24"/>
<circle cx="110.8" cy="88.1" r="1.95"/>
<circle cx="61.8" cy="114.4" r="2.26"/>
<circle cx="61.8" cy="114.3" r="2.24"/>
<circle cx="86.2" cy="105.6" r=".88"/>
<circle cx="86.3" cy="105.6" r="1.51"/>
<circle cx="86.3" cy="105.6" r="1.5"/>
<circle cx="103.8" cy="107.4" r="2.24"/>
<circle cx="103.8" cy="107.3" r="1.98"/>
<circle cx="110.8" cy="114.4" r="2.26"/>
<circle cx="110.8" cy="114.3" r="2.24"/>
<circle cx="117.8" cy="107.4" r="2.24"/>
<circle cx="117.8" cy="107.4" r="2.49"/>
<circle cx="117.8" cy="107.4" r="1.99"/>
<circle cx="183.9" cy="107.4" r="1.25"/>
<circle cx="190.9" cy="114.3" r="2.24"/>
<circle cx="197.9" cy="107.4" r="1.25"/>
<circle cx="215.4" cy="105.6" r=".89"/>
<circle cx="239.9" cy="114.3" r="2.24"/>
<circle cx="56.3" cy="125.6" r=".8"/>
<circle cx="56.3" cy="125.6" r="1.51"/>
<circle cx="103.8" cy="121.3" r="2.25"/>
<circle cx="103.8" cy="121.4" r="2.24"/>
<circle cx="103.8" cy="121.3" r="1.98"/>
<circle cx="103.8" cy="121.4" r="2.5"/>
<circle cx="116.3" cy="125.6" r=".8"/>
<circle cx="116.3" cy="125.6" r="1.51"/>
<circle cx="117.8" cy="121.3" r="2.25"/>
<circle cx="117.8" cy="121.4" r="2.24"/>
<circle cx="117.8" cy="121.4" r="1.99"/>
<circle cx="183.9" cy="121.4" r="1.25"/>
<circle cx="185.4" cy="125.6" r=".8"/>
<circle cx="197.9" cy="121.4" r="1.25"/>
<circle cx="245.4" cy="125.6" r=".8"/>
<circle cx="165.5" cy="201.7" r="1.74"/>
<circle cx="165.5" cy="201.7" r="1"/>
</g>
<path d="M260.6 162.8v5.6" fill="none" stroke="#000" stroke-width=".21" stroke-dasharray="15.2 1.3 1.3 1.3" stroke-dashoffset="14.4"/>
<g fill="none" stroke="#000" stroke-width=".21" stroke-dasharray="15.2 1.3 1.3 1.3">
<path d="M184.2 50.6h-.8M185.5 49.3v-.8M186.7 50.6h.8M191 59.3v-1M240 59.3v-1M245.5 49.3v-.8M245.5 51.8v.8M246.7 50.6h.8M256.6 59.9h-.7M257.8 58.7v-.7M259.1 59.9h.6M262.3 59.9h-.6"/>
<path d="M263.6 58.7v-.7M264.8 59.9h.7M188.5 61.8h-1M193.5 61.8h1M214.2 70.6h-.9M215.5 69.3v-.8M215.5 71.8v.9M216.7 70.6h.9M240 64.3v1M242.5 61.8h.9M257.8 61.2v.6M263.6 61.2v.6"/>
<path d="M182.7 107.3h-1.2M184 106.1v-1.3M184 108.6v1.2M188.5 114.3h-1M191 111.8v-1M191 116.8v1M196.7 107.3h-1.2M198 106.1v-1.3M199.2 107.3h1.3M214.2 105.6h-.9M215.5 104.3v-.8M215.5 106.8v.9"/>
<path d="M216.7 105.6h.9M237.5 114.3h-1M240 116.8v1M242.5 114.3h.9M182.7 121.3h-1.2M184 122.6v1.2M184.2 125.6h-.8M185.5 124.3v-.8M185.5 126.8v.8M196.7 121.3h-1.2M198 120.1v-1.3M198 122.6v1.2"/>
<path d="M199.2 121.3h1.3M244.2 125.6h-.8M245.5 126.8v.8M246.7 125.6h.8M260.6 157.8v-.8M258.1 160.3h-.8M260.6 162.8v.7M263.1 160.3h.7"/>
</g>
<path d="M253.7 88.1h-78.7" fill="none" stroke="#000" stroke-width=".21" stroke-dasharray="15.2 1.3 1.3 1.3" stroke-dashoffset="6.3"/>
<path d="M215.5 129.1v-75.2" fill="none" stroke="#000" stroke-width=".21" stroke-dasharray="15.2 1.3 1.3 1.3" stroke-dashoffset="-1.4"/>
<path d="M193.5 114.3h43.1" fill="none" stroke="#000" stroke-width=".21" stroke-dasharray="15.2 1.3 1.3 1.3" stroke-dashoffset="5.1"/>
<path d="M186.7 125.6h59.6" fill="none" stroke="#000" stroke-width=".21" stroke-dasharray="15.2 1.3 1.3 1.3" stroke-dashoffset="6.4"/>
<path d="M185.5 51.8v74.2" fill="none" stroke="#000" stroke-width=".21" stroke-dasharray="15.2 1.3 1.3 1.3" stroke-dashoffset="-.9"/>
<path d="M244.2 50.6h-59.3" fill="none" stroke="#000" stroke-width=".21" stroke-dasharray="15.2 1.3 1.3 1.3" stroke-dashoffset="6.5"/>
<path d="M245.5 124.3v-74.8" fill="none" stroke="#000" stroke-width=".21" stroke-dasharray="15.2 1.3 1.3 1.3" stroke-dashoffset="-1.2"/>
<path d="M191 64.3v52.6" fill="none" stroke="#000" stroke-width=".21" stroke-dasharray="15.2 1.3 1.3 1.3" stroke-dashoffset=".4"/>
<path d="M237.5 61.8h-46.6" fill="none" stroke="#000" stroke-width=".21" stroke-dasharray="15.2 1.3 1.3 1.3" stroke-dashoffset="3.4"/>
<path d="M240 111.8v-47.5" fill="none" stroke="#000" stroke-width=".21" stroke-dasharray="15.2 1.3 1.3 1.3" stroke-dashoffset="2.9"/>
<path d="M198 108.6v12.3" fill="none" stroke="#000" stroke-width=".21" stroke-dasharray="15.2 1.3 1.3 1.3" stroke-dashoffset="11"/>
<path d="M184 120.1v-11.1" fill="none" stroke="#000" stroke-width=".21" stroke-dasharray="15.2 1.3 1.3 1.3" stroke-dashoffset="11.6"/>
<path d="M185.2 121.3h12.1" fill="none" stroke="#000" stroke-width=".21" stroke-dasharray="15.2 1.3 1.3 1.3" stroke-dashoffset="11.1"/>
<path d="M185.2 107.3h10.6" fill="none" stroke="#000" stroke-width=".21" stroke-dasharray="15.2 1.3 1.3 1.3" stroke-dashoffset="11.8"/>
<path d="M162.1 201.7h-6" fill="none" stroke="#000" stroke-width=".21" stroke-dasharray="15.2 1.3 1.3 1.3" stroke-dashoffset="14.1"/>
<path d="M168.5 201.7h-4.8" fill="none" stroke="#000" stroke-width=".21" stroke-dasharray="15.2 1.3 1.3 1.3" stroke-dashoffset="14.7"/>
<path d="M165.5 199.6v4.2" fill="none" stroke="#000" stroke-width=".21" stroke-dasharray="15.2 1.3 1.3 1.3" stroke-dashoffset="15"/>
<path d="M14.2 4.6h13.7v5.1h-13.7zM30.8 190.2h63.4M30.8 204.6h63.4M104.2 200.2h52" fill="none" stroke="#000" stroke-width=".25"/>
<g fill="#000">
<path d="M82.8 36l2.5-.3v.7zM82.8 143.1l2.5-.3v.7z"/>
<path d="M57.3 46.7l-.5 2.5 1.1-2.3zM55.9 47.3l.4 2.5 .3-2.5zM32.7 86.9l2.5 .3-2.5 .4zM44.7 87.2l2.5-.3v.7zM183.9 137.7l2.5-.3v.7zM188.4 137.4l2.5 .3-2.5 .4zM175.1 129.5l-1.6 1.9 .6 .4zM197.7 122.6l-.7 2.4 .7 .1zM223.8 80.3l-.2 .7 2.5 .3zM257.8 42.5l2.5-.4v.7zM261.1 42.1l2.5 .4-2.5 .3zM263.6 42.5l2.5-.4v.7zM267.2 42.1l2.5 .4-2.5 .3zM264.5 56.9l-.7 2.5 1.3-2.2zM185.4 142.8l2.5-.4v.7zM242.9 142.4l2.5 .4-2.5 .3zM190.9 137.7l2.5-.3v.7zM237.4 137.4l2.5 .3-2.5 .4zM190.1 57.2l.6 2.4 .1-2.5zM181.4 101.1l2.5 .4-2.5 .3zM197.9 101.5l2.5-.4v.7zM268.6 44.2l-.6 2.4 1.3-2.2zM150.1 75.2l2.4 .3-2.4 .4zM154.6 75.5l2.5-.3v.7z"/>
<path d="M76.8 52.4l2.5-.4v.7zM93.3 52l2.4 .4-2.4 .3z"/>
<path d="M102.4 52.1h.7l-.4 2.5zM102.7 65.1l.4 2.5h-.7z"/>
<path d="M146.6 44.3l2.5-.4v.7zM154.6 43.9l2.5 .4-2.5 .3z"/>
<path d="M204.9 42l2.5-.3v.6zM223.4 41.7l2.5 .3-2.5 .3z"/>
<path d="M226 42l2.5-.3v.6zM254.4 41.7l2.5 .3-2.5 .3z"/>
<path d="M285.6 46.4l.4 2.5h-.7zM285.3 127.3h.7l-.4 2.5zM205.9 104.8h.7l-.3 2.5zM206.3 121.3l.3 2.6h-.7zM144.4 66.6h.6l-.3 2.5zM144.7 72.1l.3 2.5h-.6z"/>
<path d="M146.6 75.7l-.2 2.5-.6-.2zM148.1 120.9l-.2 2.5-.7-.1z"/>
<path d="M150.1 61.3l2.4 .4-2.4 .3zM156.1 61.7l2.5-.4v.7z"/>
<path d="M153.6 70.4l2.4-.3v.7zM150 70l2.5 .4-2.5 .3z"/>
<path d="M234 63.6h.7l-.4 2.5zM234.3 53.6l.4 2.6h-.7z"/>
<path d="M281.2 63.1l.3 2.5h-.7zM162.1 63.1l.4 2.5h-.7z"/>
<path d="M20.3 130.1h.7l-.4 2.5zM20.6 46.4l.4 2.5h-.7zM30.4 67.9l.4 2.5h-.7zM30.1 62.9h.7l-.4 2.5zM30.4 76.1l.4 2.5h-.7zM30.1 71.1h.7l-.4 2.5zM25.4 77.2h.7l-.3 2.5zM25.8 46.5l.3 2.5h-.7zM170.2 118.8h.7l-.4 2.5zM170.5 114.4l.4 2.5h-.7zM170.2 127.1h.7l-.4 2.5zM170.5 121.3l.4 2.6h-.7zM273 111.9h.6l-.3 2.5zM273.3 61.9l.3 2.4h-.6zM277.4 123.1h.7l-.3 2.5zM277.8 50.6l.3 2.5h-.7zM268.7 103.1h.6l-.3 2.5zM269 70.6l.3 2.5h-.6zM282.2 57.5h.7l-.4 2.5zM282.5 46.4l.4 2.5h-.7zM263.8 96.1h.7l-.4 2.5zM264.1 77.6l.4 2.5h-.7zM272.5 164.5h.6l-.3 2.5zM272.8 168.5l.3 2.5h-.6zM168.9 159.5h.6l-.3 2.5zM169.2 163l.3 2.5h-.6zM180.3 157h.7l-.4 2.5zM180.6 162l.4 2.5h-.7z"/>
<path d="M125.5 137.1l2.5 .4-2.5 .3zM32.2 137.5l2.5-.4v.7zM181.4 137.4l2.5 .3-2.5 .4zM173.7 137.7l2.5-.3v.7zM148.1 57.2l2.5-.3v.7zM144.1 56.9l2.5 .3-2.5 .4z"/>
<path d="M264.8 166l.4 2.5h-.7zM264.5 158h.7l-.4 2.5z"/>
</g>
<g font-size="6.3">
<text x="148.1" y="26.7">C-C</text>
<text x="146.4" y="35.4">1 : 2</text>
<text x="88.8" y="39.3">C</text>
<text x="163.9" y="65.4">D</text>
<text x="277.2" y="65.4">D</text>
<text x="88.2" y="144.3">C</text>
<text x="218" y="149">D-D</text>
<text x="216.2" y="157.7">1 : 2</text>
</g>
<text font-size="5.6" x="208.8" y="188.3">捷鑫华科技有限公司</text>
<g font-size="4.4">
<text x="16.5" y="8.6">版 本</text>
<text x="36.1" y="8.6">A1</text>
<text x="15.1" y="13.7">物料编码</text>
<text x="28.9" y="14.2">200402100935</text>
<text x="270.5" y="17.3">其余</text>
<text x="279.1" y="12.3">3.2</text>
<text x="59.3" y="34.5">6x</text>
<text x="66.5" y="34.5">3.2贯穿</text>
<text x="233.4" y="31.9" transform="rotate(-90 233.4 31.9)">24.8</text>
<text x="276.8" y="32.1">R5.44</text>
<text x="61.2" y="40.5">6x</text>
<text x="68.3" y="40.5">6</text>
<text x="73.8" y="40.5">2</text>
<text x="170.5" y="36.2">4x</text>
<text x="177.6" y="36.2">9 贯穿</text>
<text x="213.1" y="41.1">41.9</text>
<text x="236.7" y="41.1">61.7</text>
<text x="257.6" y="41.6">11.5</text>
<text x="263.7" y="41.6">12.2</text>
<text x="273.1" y="41.3">2x</text>
<text x="280.3" y="41.3">2.6</text>
<text x="288.8" y="41.3">5</text>
<text x="161.9" y="43.4">20.9</text>
<text x="85.4" y="51.5">38</text>
<text x="101.9" y="59.4" transform="rotate(-90 101.9 59.4)">21</text>
<text x="137" y="56.4">2.9</text>
<text x="281.7" y="57.6" transform="rotate(-90 281.7 57.6)">27.1</text>
<text x="143.8" y="64.4" transform="rotate(-90 143.8 64.4)">6</text>
<text x="159.8" y="60.8">7</text>
<text x="24.9" y="70.5" transform="rotate(-90 24.9 70.5)">66.3</text>
<text x="29.6" y="67.2" transform="rotate(-90 29.6 67.2)">5</text>
<text x="160.7" y="69.6">2</text>
<text x="29.6" y="74.2" transform="rotate(-90 29.6 74.2)">5</text>
<text x="162" y="74.6">4</text>
<text x="205.7" y="78.2">2xR9.9</text>
<text x="19.8" y="87.3" transform="rotate(-90 19.8 87.3)">172.4</text>
<text x="38.4" y="86.3">19</text>
<text x="129.6" y="86.6">加胶0.5mm</text>
<text x="263.3" y="92.3" transform="rotate(-90 263.3 92.3)">41.8</text>
<text x="268.2" y="94.4" transform="rotate(-90 268.2 94.4)">70</text>
<text x="272.5" y="95.2" transform="rotate(-90 272.5 95.2)">105</text>
<text x="276.9" y="95.2" transform="rotate(-90 276.9 95.2)">150</text>
<text x="284.8" y="93.2" transform="rotate(-90 284.8 93.2)">166.9</text>
<text x="188.9" y="100.5">28</text>
<text x="169.7" y="119.9" transform="rotate(-90 169.7 119.9)">14</text>
<text x="205.4" y="117.6" transform="rotate(-90 205.4 117.6)">28</text>
<text x="169.7" y="128.8" transform="rotate(-90 169.7 128.8)">16.5</text>
<text x="76.9" y="136.6">191.7</text>
<text x="175.6" y="136.8">20.4</text>
<text x="185.7" y="136.8">14</text>
<text x="211.2" y="136.8">98</text>
<text x="138.2" y="140.5">0.4</text>
<text x="155.8" y="139.6">4-R5.4</text>
<text x="210.4" y="141.9">120</text>
<text x="177.7" y="149.6">4x</text>
<text x="184.9" y="149.6">5</text>
<text x="190.3" y="149.6">5</text>
<text x="179.8" y="156" transform="rotate(-90 179.8 156)">5</text>
<text x="264" y="155.5" transform="rotate(-90 264 155.5)">11</text>
<text x="168.4" y="169.6" transform="rotate(-90 168.4 169.6)">2</text>
<text x="271.9" y="174.9" transform="rotate(-90 271.9 174.9)">3</text>
<text x="155.1" y="203.6">0.3</text>
<text x="221" y="203.2">1</text>
</g>
<g font-size="3.8">
<text x="171.3" y="203.2">共1张</text>
<text x="182.3" y="203.2">第1张</text>
</g>
<g font-size="3.5">
<text x="19.8" y="152.3">技术要求:</text>
<text x="19.8" y="155.8">1.材质：PA66+30%GF,防火等级94-V0.未注圆角均为R0.5,未注公差±0.1mm；</text>
<text x="19.8" y="159.3">2.未注拔模斜度为1.0度；</text>
<text x="19.8" y="162.9">3.表面不能有缩水、批锋、气纹、夹水纹和缺胶等不良现象；</text>
<text x="19.8" y="166.4">4.浇口、顶针位置须与设计者商定;且标识模号以作区分；</text>
<text x="19.8" y="169.9">5.顶针及浇口痕迹低于零件表面;</text>
<text x="19.8" y="173.4">6.需要与热床板装配，确认无翘曲，变形装配不到位等问题才可接收。</text>
<text x="19.8" y="177">7.部品必须符合ROHS环保要求；</text>
<text x="158.9" y="184.9">设 计</text>
<text x="172" y="184.9">Rensx</text>
<text x="182.7" y="184.9">2025/1/15</text>
<text x="254.7" y="184.7">材料</text>
<text x="270.6" y="184.7">PA66+30%GF</text>
<text x="158.9" y="190.8">审核</text>
<text x="254.9" y="190.7">机型</text>
<text x="273.8" y="190.8">MP4602</text>
<text x="158.9" y="196.5">批 准</text>
<text x="200.9" y="196.9">阶段标记</text>
<text x="219.3" y="196.9">数量</text>
<text x="231.2" y="196.9">重量</text>
<text x="243.1" y="196.9">比例</text>
<text x="254.9" y="196.9">图号</text>
<text x="266.7" y="197.3">JXHMP4602-02010-d</text>
<text x="243.4" y="203.2">1:5</text>
<text x="254.5" y="202.5">名称</text>
<text x="270.1" y="201.8">热床板缘外壳</text>
</g>
<g font-size="3.1">
<text x="268.2" y="89.8" transform="rotate(-90 268.2 89.8)">±0.1</text>
<text x="272.5" y="89.1" transform="rotate(-90 272.5 89.1)">±0.1</text>
<text x="276.9" y="89.1" transform="rotate(-90 276.9 89.1)">±0.1</text>
<text x="193.5" y="100.5">±0.1</text>
<text x="205.4" y="113" transform="rotate(-90 205.4 113)">±0.1</text>
<text x="215.8" y="136.8">±0.1</text>
<text x="216.5" y="141.9">±0.1</text>
</g>
<g font-size="2.5">
<text x="100.8" y="184">线性公差按GB/T1804-m级执行；形位公差按GB/T1184-K级执行</text>
<text x="95.1" y="188.8">线性基本尺</text>
<text x="95.1" y="191.3">寸分段的极</text>
<text x="105.3" y="189.1">＞6～30</text>
<text x="112.9" y="189.1">＞30～120</text>
<text x="120.2" y="188.9">＞120～400</text>
<text x="129.2" y="188.9">＞400～1000</text>
<text x="138.1" y="189.1">＞1000～2000</text>
<text x="147.8" y="189.1">＞2000～4000</text>
<text x="32.7" y="194">A1</text>
<text x="37.7" y="194.8">修订云</text>
<text x="58.1" y="194">PI钢板限位骨加胶</text>
<text x="83.8" y="194">2025-1-9</text>
<text x="95.1" y="193.8">限偏差数值</text>
<text x="105.9" y="193.8">±0.2</text>
<text x="114.1" y="193.8">±0.3</text>
<text x="122.2" y="193.8">±0.5</text>
<text x="130.7" y="193.8">±0.8</text>
<text x="139.8" y="193.8">±1.2</text>
<text x="150.2" y="193.8">±2</text>
<text x="32.2" y="203.2">版本</text>
<text x="32.9" y="198.9">A0</text>
<text x="38.1" y="203.2">标记</text>
<text x="58.3" y="198.9">初始发布</text>
<text x="58.3" y="203.2">变更内容</text>
<text x="84.1" y="198.9">2024-12-14</text>
<text x="85.3" y="203.2">日期</text>
<text x="94.8" y="198.3">直线度和平</text>
<text x="94.8" y="200.7">面度的未注</text>
<text x="96.6" y="203.2">公差值</text>
<text x="105.9" y="198.7">≤10</text>
<text x="106.6" y="203.2">0.05</text>
<text x="113.2" y="198.7">＞10～30</text>
<text x="115" y="203.2">0.1</text>
<text x="120.6" y="198.7">＞30～100</text>
<text x="123.2" y="203.2">0.2</text>
<text x="129.1" y="198.7">＞100～300</text>
<text x="131.5" y="203.2">0.4</text>
<text x="138.4" y="198.7">＞300～1000</text>
<text x="141.3" y="203.2">0.6</text>
<text x="147.8" y="198.7">＞1000～3000</text>
<text x="150.4" y="203.2">0.8</text>
</g>
</svg>
